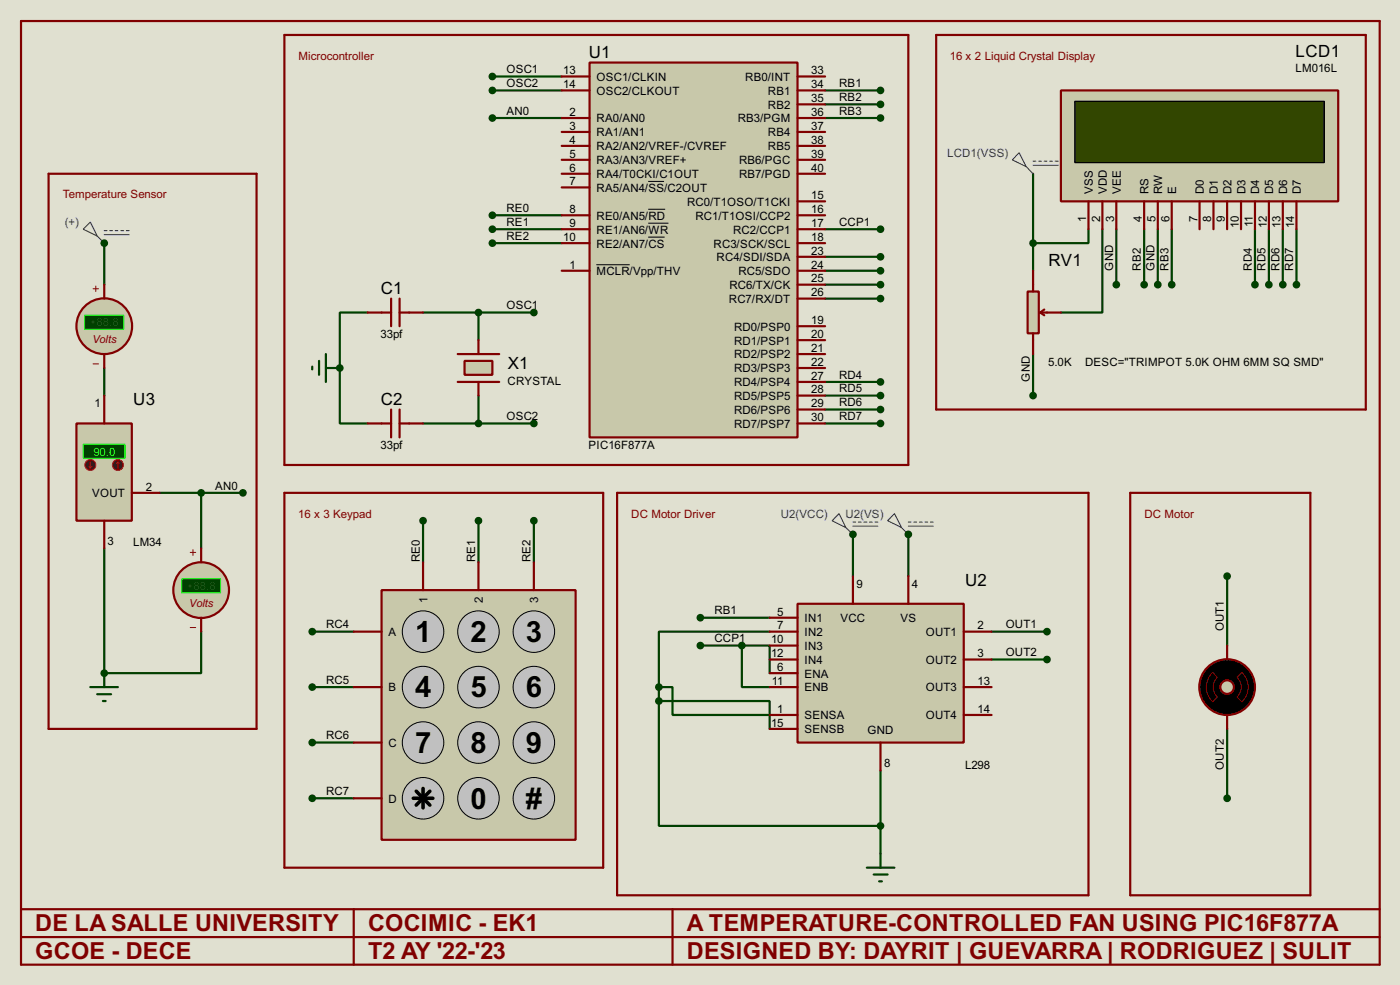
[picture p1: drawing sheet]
<svg xmlns="http://www.w3.org/2000/svg" width="256mm" height="180mm" viewBox="0 0 256 180" stroke-linecap="round" stroke-linejoin="round" font-family="sans-serif">
<path d="M0 0h256.5v180.3h-256.5z" fill="#e0e0d0"/>
<path d="M67.4 57.2h-5.1v20.3h5.1" fill="none" stroke="#004000" stroke-width=".4"/>
<circle cx="62.3" cy="67.4" r=".2" fill="#004000"/>
<g fill="none" stroke="#004000" stroke-width=".4">
<path d="M90.2 14h12.7M90.2 16.6h12.7M151.2 16.6h10.1M90.2 21.6h12.7M77.5 57.2h20.3M87.7 57.2v5.1M151.2 42h10.1M77.5 77.5h20.3M87.7 72.4v5.1M29.3 90.2h15.2M36.9 90.2v10.2M19.1 100.4v22.8"/>
<path d="M128.3 113.1h12.7M128.3 118.2h7.6M135.9 118.2h5.1v5M135.9 118.2v7.6h5.1"/>
</g>
<circle cx="19.1" cy="123.2" r=".2" fill="#004000"/>
<g fill="none" stroke="#004000" stroke-width=".4">
<path d="M151.2 19.1h10.1M90.2 39.4h12.7M151.2 21.6h10.1M189.3 31.8v17.8M19.1 44.5v7.6M90.2 42h12.7M90.2 44.5h12.7M151.2 47h10.1M151.2 49.6h10.1M151.2 52.1h10.1M151.2 54.7h10.1M199.4 42v2.5h-10.1"/>
<path d="M202 42v15.2h-7.6M204.5 42v10.1M209.6 42v10.1M212.1 42v10.1M214.7 42v10.1M229.9 42v10.1M232.5 42v10.1M235 42v10.1M237.5 42v10.1M19.1 67.4v5M151.2 77.5h10.1M151.2 75h10.1"/>
<path d="M151.2 72.4h10.1M151.2 69.9h10.1M189.3 64.8v7.6M77.5 95.3v7.6M87.7 95.3v7.6M97.8 95.3v7.6M156.3 97.8v7.7M166.4 97.8v7.7M36.9 115.6v7.6h-17.8M57.2 115.6h7.6M141 115.6h-20.3v10.2M181.7 115.6h10.1"/>
<path d="M224.8 105.5v12.7M57.2 125.8h7.6M57.2 135.9h7.6M120.7 125.8h2.5v5.1h17.8M120.7 128.3v22.9h40.6M120.7 128.3h20.3v5.1M120.7 125.8v2.5M181.7 120.7h10.1M224.8 133.4v12.7M57.2 146.1h7.6M161.3 141v15.3"/>
</g>
<g fill="#004000">
<circle cx="156.3" cy="97.8" r=".2"/>
<circle cx="166.4" cy="97.8" r=".2"/>
<circle cx="19.1" cy="44.5" r=".2"/>
</g>
<path d="M108 11.5h38.1v68.6h-38.1z" fill="#c8c8aa" stroke="#800000" stroke-width=".4"/>
<g fill="none" stroke="#800000" stroke-width=".4">
<path d="M102.9 14h5.1M102.9 16.6h5.1M146.1 14h5.1M146.1 16.6h5.1M146.1 19.1h5.1M102.9 21.6h5.1M102.9 24.2h5.1M102.9 26.7h5.1M102.9 31.8h5.1M102.9 34.3h5.1M102.9 39.4h5.1M102.9 29.3h5.1"/>
<path d="M146.1 21.6h5.1M146.1 24.2h5.1M146.1 26.7h5.1M146.1 31.8h5.1M146.1 39.4h5.1M146.1 29.3h5.1M146.1 36.9h5.1M102.9 42h5.1M102.9 44.5h5.1M102.9 49.6h5.1M146.1 42h5.1M146.1 44.5h5.1"/>
<path d="M146.1 59.7h5.1M146.1 54.7h5.1M146.1 52.1h5.1M146.1 49.6h5.1M146.1 47h5.1M83.9 69.9h7.6M83.9 64.8h7.6M146.1 62.3h5.1M146.1 77.5h5.1M146.1 75h5.1M146.1 72.4h5.1M146.1 69.9h5.1"/>
<path d="M146.1 67.4h5.1M146.1 64.8h5.1"/>
</g>
<path d="M118.8 33.2h2.9M118.8 38.3h3.1M109.3 48.5h6.1M118.8 40.9h3.7M118.8 43.4h3" fill="none" stroke="#000" stroke-width=".18"/>
<path d="M85.1 66.1h5.1v2.5h-5.1z" fill="#c8c8aa" stroke="#800000" stroke-width=".4"/>
<path d="M67.4 57.2h4.3M71.7 54.7v5M73.2 54.7v5M73.2 57.2h4.3M67.4 77.5h4.3M71.7 75v5.1M73.2 75v5.1M73.2 77.5h4.3M87.7 62.3v2.5M87.7 69.9v2.5" fill="none" stroke="#800000" stroke-width=".4"/>
<path d="M57.2 67.1v.5M58.5 66.1v2.5M59.7 67.4h2.6M59.7 64.8v5.1" fill="none" stroke="#004000" stroke-width=".4"/>
<g fill="#004000" stroke="#004000" stroke-width=".4">
<circle cx="62.2" cy="67.4" r=".5"/>
<circle cx="97.8" cy="57.2" r=".5"/>
<circle cx="87.6" cy="57.2" r=".5"/>
<circle cx="97.8" cy="77.5" r=".5"/>
<circle cx="87.6" cy="77.5" r=".5"/>
<circle cx="90.2" cy="14" r=".5"/>
<circle cx="90.2" cy="16.6" r=".5"/>
</g>
<path d="M146.1 110.5h30.5v25.4h-30.5z" fill="#c8c8aa" stroke="#800000" stroke-width=".4"/>
<g fill="none" stroke="#800000" stroke-width=".4">
<path d="M141 113.1h5.1M141 115.6h5.1M141 118.2h5.1M156.3 105.5v5M166.4 105.5v5M176.6 115.6h5.1M141 123.2h5.1M141 120.7h5.1M141 125.8h5.1M141 130.9h5.1M141 133.4h5.1M161.3 135.9v5.1"/>
<path d="M176.6 120.7h5.1M176.6 125.8h5.1M176.6 130.9h5.1"/>
</g>
<g fill="#004000" stroke="#004000" stroke-width=".4">
<circle cx="128.3" cy="113.1" r=".5"/>
<circle cx="161.3" cy="42" r=".5"/>
<circle cx="128.3" cy="118.2" r=".5"/>
<circle cx="135.9" cy="118.2" r=".5"/>
<circle cx="161.3" cy="16.6" r=".5"/>
</g>
<path d="M14 77.5h10.2v17.8h-10.2z" fill="#c8c8aa" stroke="#800000" stroke-width=".4"/>
<path d="M15.3 81.3h7.6v2.6h-7.6z" fill="#004000" stroke="#0f0" stroke-width=".2"/>
<path d="M19.1 72.4v5.1M19.1 95.3v5.1M24.2 90.2h5.1" fill="none" stroke="#800000" stroke-width=".4"/>
<circle cx="21.6" cy="85.1" r="1" fill="#400000" stroke="#f00" stroke-width=".2"/>
<path d="M21.6 84.6l-.2 .3M21.6 84.6l.3 .3M21.6 84.6v1.1" fill="none" stroke="#f00" stroke-width=".2"/>
<circle cx="16.5" cy="85.1" r="1" fill="#400000" stroke="#f00" stroke-width=".2"/>
<path d="M16.3 85.4l.3 .3M16.6 84.6v1.1M16.8 85.4l-.2 .3" fill="none" stroke="#f00" stroke-width=".2"/>
<path d="M16.6 125.8h5M17.8 127.1h2.6M18.9 128.3h.5M19.1 123.2v2.6" fill="none" stroke="#004000" stroke-width=".4"/>
<g fill="#004000" stroke="#004000" stroke-width=".4">
<circle cx="44.5" cy="90.2" r=".5"/>
<circle cx="90.2" cy="21.6" r=".5"/>
</g>
<circle cx="36.8" cy="108" r="5.1" fill="#c8c8aa" stroke="#800000" stroke-width=".4"/>
<path d="M34.9 101.1h1M34.9 114.9h1M35.4 100.6v1.1" fill="none" stroke="#800000" stroke-width=".18"/>
<path d="M33.3 106h7.1v2.5h-7.1z" fill="#004000" stroke="#0f0" stroke-width=".2"/>
<path d="M36.9 100.4v2.5M36.9 113.1v2.5" fill="none" stroke="#800000" stroke-width=".4"/>
<g fill="#004000" stroke="#004000" stroke-width=".4">
<circle cx="36.8" cy="90.2" r=".5"/>
<circle cx="19.1" cy="123.2" r=".5"/>
</g>
<circle cx="19.1" cy="59.7" r="5.1" fill="#c8c8aa" stroke="#800000" stroke-width=".4"/>
<path d="M17.1 52.9h1M17.6 52.4v1M17.1 66.6h1" fill="none" stroke="#800000" stroke-width=".18"/>
<path d="M15.5 57.7h7.2v2.6h-7.2z" fill="#004000" stroke="#0f0" stroke-width=".2"/>
<path d="M19.1 52.1v2.6M19.1 64.8v2.6" fill="none" stroke="#800000" stroke-width=".4"/>
<circle cx="224.8" cy="125.8" r="5.1" fill="#000" stroke="#800000" stroke-width=".4"/>
<path d="M222.2 123.1l.8 .9a2.54 2.54 0 0 0 0 3.6l-.8 .9a3.7 3.7 0 0 1 0-5.4zM226.6 124l.9-.9a3.7 3.7 0 0 1 0 5.4l-.9-.9a2.45 2.45 0 0 0 0-3.6z" fill="none" stroke="#800000" stroke-width=".18"/>
<circle cx="224.8" cy="125.8" r="1.25" fill="#c8c8aa" stroke="#800000" stroke-width=".4"/>
<path d="M224.8 118.2v2.5M224.8 130.9v2.5" fill="none" stroke="#800000" stroke-width=".4"/>
<path d="M158.8 158.8h5.1M161.3 156.3v2.5M160.1 160.1h2.5M161.1 161.3h.5" fill="none" stroke="#004000" stroke-width=".4"/>
<g fill="#004000" stroke="#004000" stroke-width=".4">
<circle cx="161.3" cy="151.2" r=".5"/>
<circle cx="120.7" cy="125.8" r=".5"/>
<circle cx="120.7" cy="128.3" r=".5"/>
<circle cx="224.8" cy="105.5" r=".5"/>
<circle cx="224.8" cy="146.1" r=".5"/>
<circle cx="191.8" cy="115.6" r=".5"/>
<circle cx="191.8" cy="120.7" r=".5"/>
</g>
<path d="M69.9 108h35.6v45.7h-35.6z" fill="#c8c8aa" stroke="#800000" stroke-width=".4"/>
<g fill="#c0c0c0" stroke="#000" stroke-width=".18">
<circle cx="77.5" cy="115.6" r="3.8"/>
<circle cx="87.6" cy="115.6" r="3.8"/>
<circle cx="97.8" cy="115.6" r="3.8"/>
<circle cx="77.5" cy="125.8" r="3.8"/>
<circle cx="87.6" cy="125.8" r="3.8"/>
<circle cx="97.8" cy="125.8" r="3.8"/>
<circle cx="77.5" cy="135.9" r="3.8"/>
<circle cx="87.6" cy="135.9" r="3.8"/>
<circle cx="97.8" cy="135.9" r="3.8"/>
<circle cx="77.5" cy="146.1" r="3.8"/>
<circle cx="87.6" cy="146.1" r="3.8"/>
<circle cx="97.8" cy="146.1" r="3.8"/>
</g>
<path d="M75.7 146.1h3.6M76.3 144.8l2.5 2.6M77.5 144.3v3.6M78.8 144.8l-2.5 2.6" fill="none" stroke="#000" stroke-width=".65"/>
<path d="M8.9 31.8h38.1v101.6h-38.1zM64.8 115.6h5.1M77.5 102.9v5.1M87.7 102.9v5.1M97.8 102.9v5.1M64.8 125.8h5.1M64.8 135.9h5.1M64.8 146.1h5.1" fill="none" stroke="#800000" stroke-width=".4"/>
<path d="M194.4 16.6h50.8v20.3h-50.8z" fill="#c8c8aa" stroke="#800000" stroke-width=".4"/>
<path d="M196.9 18.6h45.7v11.2h-45.7z" fill="#324600" stroke="#000" stroke-width=".25"/>
<g fill="none" stroke="#800000" stroke-width=".4">
<path d="M199.4 36.9v5.1M202 36.9v5.1M204.5 36.9v5.1M209.6 36.9v5.1M212.1 36.9v5.1M214.7 36.9v5.1M219.8 36.9v5.1M222.3 36.9v5.1M224.8 36.9v5.1M227.4 36.9v5.1M229.9 36.9v5.1M232.5 36.9v5.1"/>
<path d="M235 36.9v5.1M237.5 36.9v5.1"/>
</g>
<g fill="#004000" stroke="#004000" stroke-width=".4">
<circle cx="161.3" cy="77.5" r=".5"/>
<circle cx="237.5" cy="52.1" r=".5"/>
<circle cx="235" cy="52.1" r=".5"/>
<circle cx="161.3" cy="75" r=".5"/>
<circle cx="161.3" cy="72.4" r=".5"/>
<circle cx="232.4" cy="52.1" r=".5"/>
<circle cx="229.9" cy="52.1" r=".5"/>
<circle cx="161.3" cy="69.9" r=".5"/>
<circle cx="161.3" cy="19.1" r=".5"/>
<circle cx="209.6" cy="52.1" r=".5"/>
<circle cx="212.1" cy="52.1" r=".5"/>
<circle cx="214.6" cy="52.1" r=".5"/>
<circle cx="161.3" cy="21.6" r=".5"/>
<circle cx="204.5" cy="52.1" r=".5"/>
</g>
<path d="M186.7 28l1.3 2.5-2.5-1.2zM188 30.5l1.3 1.3M189.3 29.5h.5M189.3 30.3h4.6M190.3 29.5h.5M191.3 29.5h.5M192.3 29.5h.5M193.3 29.5h.6" fill="none" stroke="#0000c0" stroke-width=".2"/>
<path d="M188.3 53.4h2v7.6h-2z" fill="#c8c8aa" stroke="#800000" stroke-width=".4"/>
<g fill="none" stroke="#800000" stroke-width=".4">
<path d="M3.9 3.9h248.9v172.7h-248.9zM52.1 6.4h114.3v78.7h-114.3zM171.5 6.4h78.7v68.6h-78.7zM189.3 49.6v3.8M190.6 57.2l.7 .5M190.6 57.2h3.8M191.3 56.7l-.7 .5M189.3 61v3.8M52.1 90.2h58.4v68.6h-58.4zM113.1 90.2h86.3v73.7h-86.3zM207.1 90.2h33v73.7h-33zM3.9 171.5h248.9"/>
<path d="M3.9 166.4h248.9M64.8 166.4v10.2M123.2 166.4v10.2"/>
</g>
<g fill="#004000" stroke="#004000" stroke-width=".4">
<circle cx="189.2" cy="44.5" r=".5"/>
<circle cx="189.2" cy="72.4" r=".5"/>
<circle cx="77.5" cy="95.3" r=".5"/>
<circle cx="87.6" cy="95.3" r=".5"/>
<circle cx="97.8" cy="95.3" r=".5"/>
<circle cx="57.2" cy="115.6" r=".5"/>
<circle cx="57.2" cy="125.8" r=".5"/>
<circle cx="57.2" cy="135.9" r=".5"/>
<circle cx="57.2" cy="146.1" r=".5"/>
<circle cx="90.2" cy="39.4" r=".5"/>
<circle cx="90.2" cy="42" r=".5"/>
<circle cx="90.2" cy="44.5" r=".5"/>
<circle cx="161.3" cy="47" r=".5"/>
<circle cx="161.3" cy="49.6" r=".5"/>
<circle cx="161.3" cy="52.1" r=".5"/>
<circle cx="161.3" cy="54.7" r=".5"/>
<circle cx="156.2" cy="97.8" r=".5"/>
<circle cx="166.4" cy="97.8" r=".5"/>
<circle cx="19.1" cy="44.5" r=".5"/>
</g>
<g fill="none" stroke="#0000c0" stroke-width=".2">
<path d="M16.6 40.7l1.2 2.5-2.5-1.2zM17.8 43.2l1.3 1.3M19.1 42.2h.5M19.1 43h4.6M20.1 42.2h.5M21.1 42.2h.5M22.2 42.2h.5M23.2 42.2h.5M153.7 94l1.3 2.6-2.5-1.3zM155 96.6l1.3 1.2M156.3 95.6h.5M156.3 96.3h4.5"/>
<path d="M157.3 95.6h.5M158.3 95.6h.5M159.3 95.6h.5M160.3 95.6h.5M163.9 94l1.3 2.6-2.6-1.3zM165.2 96.6l1.2 1.2M166.4 95.6h.5M166.4 96.3h4.6M167.4 95.6h.5M168.5 95.6h.5M169.5 95.6h.5M170.5 95.6h.5"/>
</g>
<g font-size="6">
<text x="76.1" y="117.5">1</text>
<text x="86.2" y="117.5">2</text>
<text x="96.4" y="117.5">3</text>
<text x="76.1" y="127.7">4</text>
<text x="86.2" y="127.7">5</text>
<text x="96.4" y="127.7">6</text>
<text x="76.1" y="137.8">7</text>
<text x="86.2" y="137.8">8</text>
<text x="96.4" y="137.8">9</text>
<text x="86.2" y="148">0</text>
<text x="96.4" y="148">#</text>
</g>
<g font-size="4.8" fill="#800000">
<text x="6.5" y="170.4">DE LA SALLE UNIVERSITY</text>
<text x="67.4" y="170.4">COCIMIC - EK1</text>
<text x="125.8" y="170.4">A TEMPERATURE-CONTROLLED FAN USING PIC16F877A</text>
<text x="6.5" y="175.5">GCOE - DECE</text>
<text x="67.4" y="175.5">T2 AY '22-'23</text>
<text x="125.8" y="175.5">DESIGNED BY: DAYRIT | GUEVARRA | RODRIGUEZ | SULIT</text>
</g>
<g font-size="3.5">
<text x="107.9" y="10.6">U1</text>
<text x="237.4" y="10.4">LCD1</text>
<text x="69.8" y="53.9">C1</text>
<text x="192.1" y="48.7">RV1</text>
<text x="93" y="67.5">X1</text>
<text x="24.4" y="74.1">U3</text>
<text x="69.8" y="74.1">C2</text>
<text x="176.8" y="107.2">U2</text>
</g>
<g font-size="2.4" fill="#800000">
<text x="54.7" y="10.9">Microcontroller</text>
<text x="174" y="10.9">16 x 2 Liquid Crystal Display</text>
<text x="11.5" y="36.3">Temperature Sensor</text>
<text x="54.7" y="94.8">16 x 3 Keypad</text>
<text x="115.6" y="94.8">DC Motor Driver</text>
<text x="209.6" y="94.8">DC Motor</text>
</g>
<g font-size="2.4">
<text x="92.8" y="13.4">OSC1</text>
<text x="92.8" y="15.9">OSC2</text>
<text x="103.2" y="13.6">13</text>
<text x="103.2" y="16.2">14</text>
<text x="109.3" y="14.8">OSC1/CLKIN</text>
<text x="109.3" y="17.3">OSC2/CLKOUT</text>
<text x="136.5" y="14.8">RB0/INT</text>
<text x="140.7" y="17.3">RB1</text>
<text x="148.6" y="16.2">34</text>
<text x="148.6" y="13.6">33</text>
<text x="153.7" y="15.9">RB1</text>
<text x="237.3" y="13.2">LM016L</text>
<text x="92.8" y="21">AN0</text>
<text x="104.3" y="21.2">2</text>
<text x="104.3" y="23.8">3</text>
<text x="109.3" y="22.4">RA0/AN0</text>
<text x="135.1" y="22.4">RB3/PGM</text>
<text x="140.7" y="19.9">RB2</text>
<text x="148.6" y="23.8">37</text>
<text x="148.6" y="21.2">36</text>
<text x="148.6" y="18.7">35</text>
<text x="153.7" y="18.5">RB2</text>
<text x="153.7" y="21">RB3</text>
<text x="104.3" y="26.3">4</text>
<text x="104.3" y="28.9">5</text>
<text x="109.3" y="25">RA1/AN1</text>
<text x="109.3" y="27.5">RA2/AN2/VREF-/CVREF</text>
<text x="140.7" y="27.5">RB5</text>
<text x="140.7" y="25">RB4</text>
<text x="148.6" y="28.9">39</text>
<text x="148.6" y="26.3">38</text>
<text x="104.3" y="31.4">6</text>
<text x="104.3" y="33.9">7</text>
<text x="109.3" y="32.6">RA4/T0CKI/C1OUT</text>
<text x="109.3" y="35.1">RA5/AN4/SS/C2OUT</text>
<text x="109.3" y="30">RA3/AN3/VREF+</text>
<text x="135.4" y="32.6">RB7/PGD</text>
<text x="135.4" y="30">RB6/PGC</text>
<text x="148.6" y="31.4">40</text>
<text x="200.2" y="35.6" transform="rotate(-90 200.2 35.6)">VSS</text>
<text x="202.8" y="35.6" transform="rotate(-90 202.8 35.6)">VDD</text>
<text x="205.3" y="35.6" transform="rotate(-90 205.3 35.6)">VEE</text>
<text x="210.4" y="35.6" transform="rotate(-90 210.4 35.6)">RS</text>
<text x="212.9" y="35.6" transform="rotate(-90 212.9 35.6)">RW</text>
<text x="215.5" y="35.6" transform="rotate(-90 215.5 35.6)">E</text>
<text x="220.6" y="35.6" transform="rotate(-90 220.6 35.6)">D0</text>
<text x="223.1" y="35.6" transform="rotate(-90 223.1 35.6)">D1</text>
<text x="225.6" y="35.6" transform="rotate(-90 225.6 35.6)">D2</text>
<text x="228.2" y="35.6" transform="rotate(-90 228.2 35.6)">D3</text>
<text x="230.7" y="35.6" transform="rotate(-90 230.7 35.6)">D4</text>
<text x="233.3" y="35.6" transform="rotate(-90 233.3 35.6)">D5</text>
<text x="235.8" y="35.6" transform="rotate(-90 235.8 35.6)">D6</text>
<text x="238.3" y="35.6" transform="rotate(-90 238.3 35.6)">D7</text>
<text x="92.8" y="38.8">RE0</text>
<text x="92.8" y="41.3">RE1</text>
<text x="104.3" y="39">8</text>
<text x="104.3" y="41.6">9</text>
<text x="109.3" y="40.2">RE0/AN5/RD</text>
<text x="125.9" y="37.7">RC0/T1OSO/T1CKI</text>
<text x="127.4" y="40.2">RC1/T1OSI/CCP2</text>
<text x="148.6" y="39">16</text>
<text x="148.6" y="41.6">17</text>
<text x="148.6" y="36.5">15</text>
<text x="153.7" y="41.3">CCP1</text>
<text x="199" y="40.6" transform="rotate(-90 199 40.6)">1</text>
<text x="201.6" y="40.6" transform="rotate(-90 201.6 40.6)">2</text>
<text x="204.1" y="40.6" transform="rotate(-90 204.1 40.6)">3</text>
<text x="209.2" y="40.6" transform="rotate(-90 209.2 40.6)">4</text>
<text x="211.7" y="40.6" transform="rotate(-90 211.7 40.6)">5</text>
<text x="214.3" y="40.6" transform="rotate(-90 214.3 40.6)">6</text>
<text x="219.4" y="40.6" transform="rotate(-90 219.4 40.6)">7</text>
<text x="221.9" y="40.6" transform="rotate(-90 221.9 40.6)">8</text>
<text x="224.4" y="40.6" transform="rotate(-90 224.4 40.6)">9</text>
<text x="227" y="41.7" transform="rotate(-90 227 41.7)">10</text>
<text x="229.5" y="41.6" transform="rotate(-90 229.5 41.6)">11</text>
<text x="232.1" y="41.7" transform="rotate(-90 232.1 41.7)">12</text>
<text x="234.6" y="41.7" transform="rotate(-90 234.6 41.7)">13</text>
<text x="237.1" y="41.7" transform="rotate(-90 237.1 41.7)">14</text>
<text x="92.8" y="43.9">RE2</text>
<text x="103.2" y="44.1">10</text>
<text x="109.3" y="42.7">RE1/AN6/WR</text>
<text x="109.3" y="45.3">RE2/AN7/CS</text>
<text x="130.7" y="45.3">RC3/SCK/SCL</text>
<text x="131.3" y="47.8">RC4/SDI/SDA</text>
<text x="134.3" y="42.7">RC2/CCP1</text>
<text x="148.6" y="44.1">18</text>
<text x="148.6" y="46.6">23</text>
<text x="104.3" y="49.2">1</text>
<text x="109.3" y="50.4">MCLR/Vpp/THV</text>
<text x="133.6" y="52.9">RC6/TX/CK</text>
<text x="135.3" y="50.4">RC5/SDO</text>
<text x="148.6" y="51.7">25</text>
<text x="148.6" y="49.2">24</text>
<text x="203.9" y="49.5" transform="rotate(-90 203.9 49.5)">GND</text>
<text x="209" y="49.5" transform="rotate(-90 209 49.5)">RB2</text>
<text x="211.5" y="49.5" transform="rotate(-90 211.5 49.5)">GND</text>
<text x="214.1" y="49.5" transform="rotate(-90 214.1 49.5)">RB3</text>
<text x="229.3" y="49.5" transform="rotate(-90 229.3 49.5)">RD4</text>
<text x="231.9" y="49.5" transform="rotate(-90 231.9 49.5)">RD5</text>
<text x="234.4" y="49.5" transform="rotate(-90 234.4 49.5)">RD6</text>
<text x="236.9" y="49.5" transform="rotate(-90 236.9 49.5)">RD7</text>
<text x="92.8" y="56.6">OSC1</text>
<text x="133.5" y="55.4">RC7/RX/DT</text>
<text x="148.6" y="59.3">19</text>
<text x="148.6" y="54.3">26</text>
<text x="69.7" y="61.9">33pf</text>
<text x="134.5" y="60.5">RD0/PSP0</text>
<text x="134.5" y="63.1">RD1/PSP1</text>
<text x="134.5" y="65.6">RD2/PSP2</text>
<text x="148.6" y="61.9">20</text>
<text x="148.6" y="64.4">21</text>
<text x="93" y="70.4">CRYSTAL</text>
<text x="134.5" y="70.7">RD4/PSP4</text>
<text x="134.5" y="68.1">RD3/PSP3</text>
<text x="148.6" y="72">28</text>
<text x="148.6" y="69.5">27</text>
<text x="148.6" y="67">22</text>
<text x="153.7" y="71.8">RD5</text>
<text x="153.7" y="69.3">RD4</text>
<text x="188.7" y="69.9" transform="rotate(-90 188.7 69.9)">GND</text>
<text x="192" y="67">5.0K</text>
<text x="198.8" y="67">DESC=&quot;TRIMPOT 5.0K OHM 6MM SQ SMD&quot;</text>
<text x="17.3" y="74.6">1</text>
<text x="92.8" y="76.9">OSC2</text>
<text x="134.5" y="75.8">RD6/PSP6</text>
<text x="134.5" y="73.2">RD5/PSP5</text>
<text x="148.6" y="77.1">30</text>
<text x="148.6" y="74.6">29</text>
<text x="153.7" y="76.9">RD7</text>
<text x="153.7" y="74.4">RD6</text>
<text x="69.7" y="82.2">33pf</text>
<text x="107.8" y="82.2">PIC16F877A</text>
<text x="134.5" y="78.3">RD7/PSP7</text>
<text x="26.7" y="89.8">2</text>
<text x="39.4" y="89.6">AN0</text>
<text x="16.9" y="91">VOUT</text>
<text x="19.7" y="99.8">3</text>
<text x="24.4" y="100">LM34</text>
<text x="76.9" y="102.9" transform="rotate(-90 76.9 102.9)">RE0</text>
<text x="87.1" y="102.9" transform="rotate(-90 87.1 102.9)">RE1</text>
<text x="97.2" y="102.9" transform="rotate(-90 97.2 102.9)">RE2</text>
<text x="156.9" y="107.6">9</text>
<text x="167.1" y="107.6">4</text>
<text x="78.3" y="110.4" transform="rotate(-90 78.3 110.4)">1</text>
<text x="88.5" y="110.4" transform="rotate(-90 88.5 110.4)">2</text>
<text x="98.6" y="110.4" transform="rotate(-90 98.6 110.4)">3</text>
<text x="130.9" y="112.5">RB1</text>
<text x="142.4" y="112.7">5</text>
<text x="147.4" y="113.9">IN1</text>
<text x="154" y="113.8">VCC</text>
<text x="165" y="113.8">VS</text>
<text x="59.7" y="115">RC4</text>
<text x="71.2" y="116.4">A</text>
<text x="130.9" y="117.6">CCP1</text>
<text x="141.3" y="117.8">10</text>
<text x="142.4" y="115.2">7</text>
<text x="147.4" y="116.4">IN2</text>
<text x="147.4" y="119">IN3</text>
<text x="169.6" y="116.4">OUT1</text>
<text x="179.1" y="115.2">2</text>
<text x="184.2" y="115">OUT1</text>
<text x="224.2" y="115.6" transform="rotate(-90 224.2 115.6)">OUT1</text>
<text x="59.7" y="125.2">RC5</text>
<text x="141.3" y="120.3">12</text>
<text x="141.4" y="125.4">11</text>
<text x="142.4" y="122.8">6</text>
<text x="147.4" y="124">ENA</text>
<text x="147.4" y="121.5">IN4</text>
<text x="169.6" y="121.5">OUT2</text>
<text x="179.1" y="120.3">3</text>
<text x="179.1" y="125.4">13</text>
<text x="184.2" y="120.1">OUT2</text>
<text x="71.2" y="126.6">B</text>
<text x="142.4" y="130.5">1</text>
<text x="147.4" y="126.6">ENB</text>
<text x="147.4" y="131.7">SENSA</text>
<text x="169.6" y="126.6">OUT3</text>
<text x="169.6" y="131.7">OUT4</text>
<text x="179.1" y="130.5">14</text>
<text x="59.7" y="135.3">RC6</text>
<text x="71.2" y="136.7">C</text>
<text x="141.3" y="133">15</text>
<text x="147.4" y="134.2">SENSB</text>
<text x="158.9" y="134.3">GND</text>
<text x="162" y="140.5">8</text>
<text x="176.8" y="140.7">L298</text>
<text x="224.2" y="141" transform="rotate(-90 224.2 141)">OUT2</text>
<text x="59.7" y="145.5">RC7</text>
<text x="71.2" y="146.9">D</text>
</g>
<g font-size="2.4" fill="#0000c0">
<text x="173.5" y="28.8">LCD1(VSS)</text>
<text x="11.9" y="41.5">(+)</text>
<text x="143" y="94.8">U2(VCC)</text>
<text x="154.9" y="94.8">U2(VS)</text>
</g>
<g font-size="2.4" fill="#008000">
<text x="16.5" y="59.8">+88.8</text>
<text x="34.2" y="108">+88.8</text>
</g>
<text font-size="2.4" fill="#0f0" x="17.1" y="83.4">90.0</text>
<g font-size="2.3" fill="#800000">
<text x="16.9" y="62.8">Volts</text>
<text x="34.7" y="111.1">Volts</text>
</g>
</svg>
